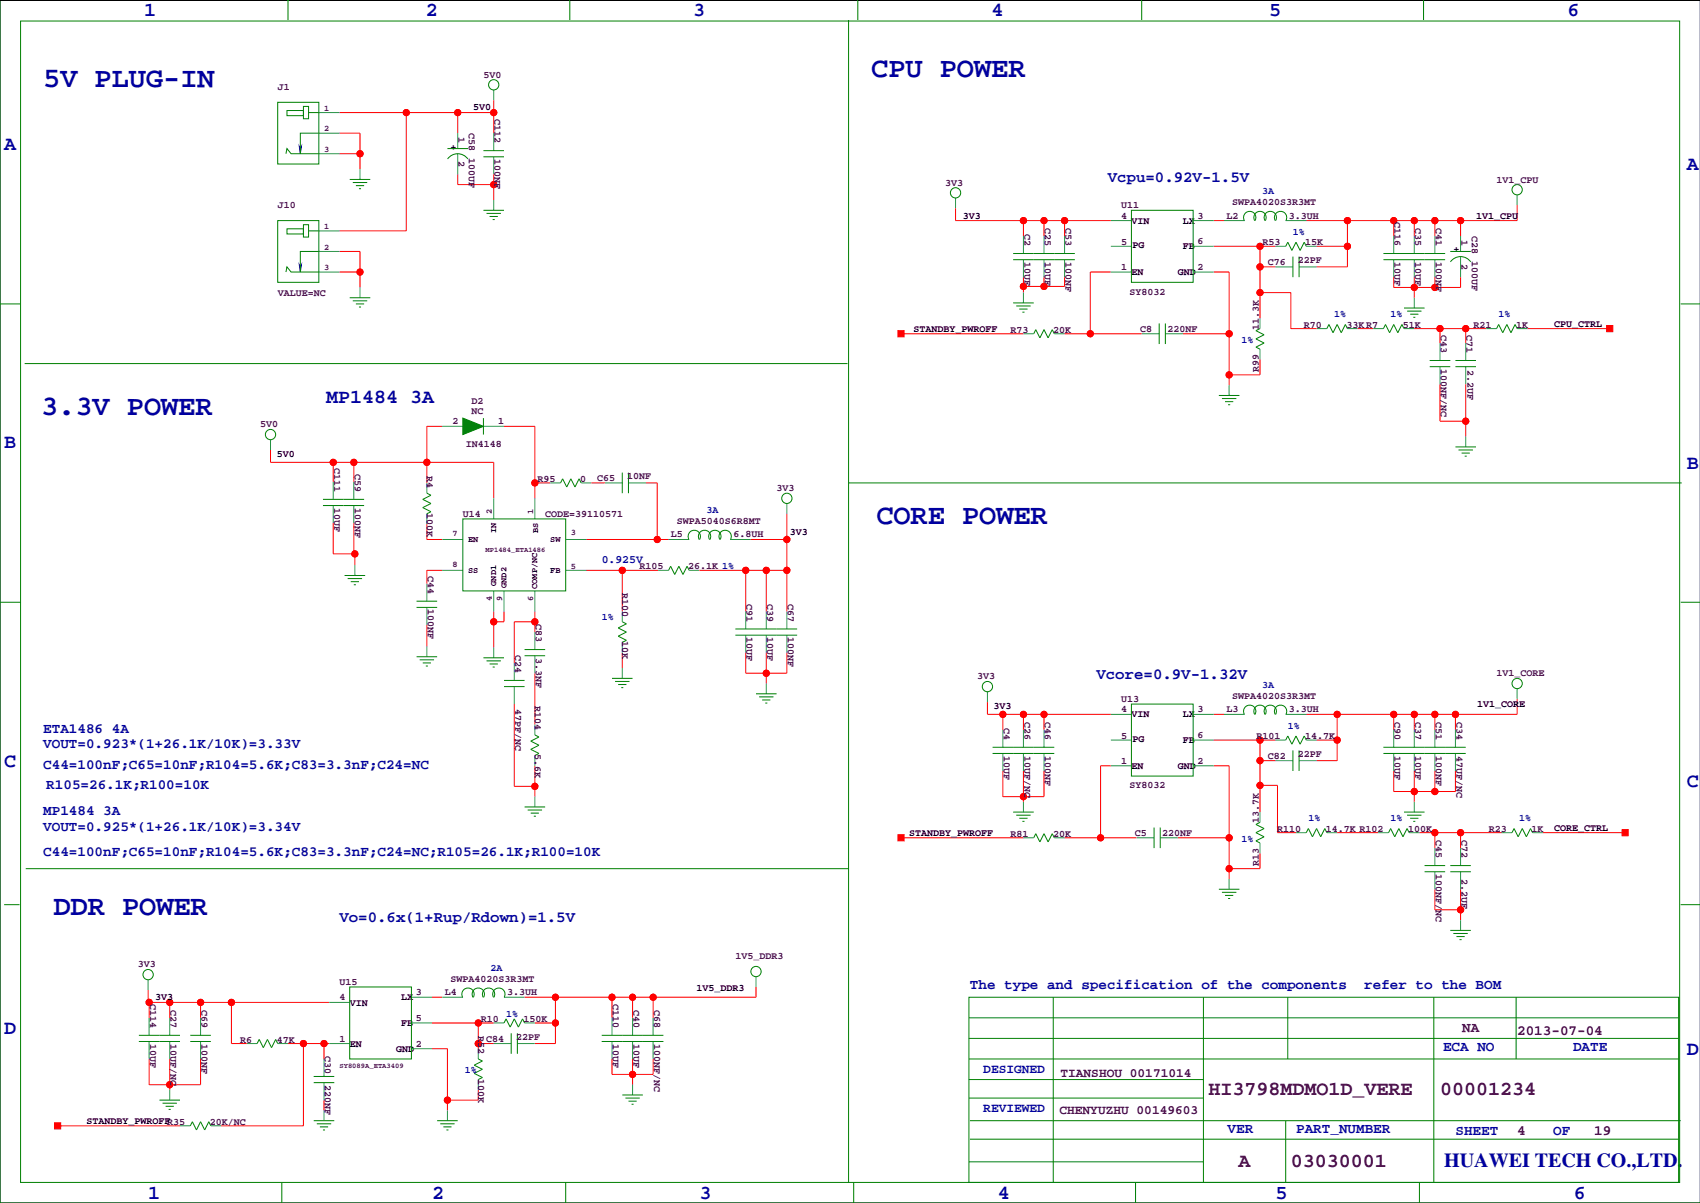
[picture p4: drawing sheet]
<svg xmlns="http://www.w3.org/2000/svg" width="420mm" height="297mm" viewBox="0 0 420 297" stroke-linecap="round" stroke-linejoin="round" font-family="sans-serif">
<path d="M419.9 .1h-419.9v296.9h419.9" fill="none" stroke="#000" stroke-width=".25"/>
<g fill="none" stroke="#f00" stroke-width=".25">
<path d="M83.8 27.8h38.1M83.8 32.9h5.1v8.9M83.8 38h5.1M100.3 27.8v29.2h-16.5M113 27.8v5.1M121.9 24.8v8.1M113 43v2.6h8.9M121.9 43v6.4M236 51.4v3.1h38.3M252.7 54.5v3.8M257.8 54.5v3.8M262.9 54.5v3.8"/>
<path d="M299.7 54.5h2.6M332.7 54.5v11.4h-7.6M344.2 54.5v3.8M349.2 54.5v3.8M354.3 54.5v3.8M360.7 54.5v3.8M374.6 50.7v3.8h-52M83.8 67.2h5.1M83.8 62.1h5.1v8.9M252.7 68.4v3.8M257.8 68.4v2.3M262.9 68.4v2.3h-10.2"/>
<path d="M274.3 67.2h-5.1v15.2M299.7 60.8h15.3M299.7 67.2h3.8v27.9M311.1 65.9h3.9M311.1 72.2h7.7v8.9h6.3M311.1 60.8v17.8M325.1 60.8h7.6M344.2 68.4v2.6h16.5v-2.6M349.2 68.4v5.1M354.3 68.4v2.6M222.5 82.4h30.2M262.9 82.4h19"/>
<path d="M292.1 82.4h11.4M311.1 88.8v3.8h-7.6M335.3 81.1h3.8M349.2 81.1h17.8M355.6 81.1v3.6M355.6 94.9v9.1h6.3M361.9 81.1v3.6M361.9 94.9v12.9M377.2 81.1h20.3M66.8 111.1v3.1h55.1v8.8M82.3 114.2v4.8M87.4 114.2v4.8"/>
<path d="M109.2 105.3h-3.8v13.9M124.5 105.3h7.6v17.7M132.1 119.2h3.8M146 119.2h3.4M159.5 119.2h2.8v14M82.3 129.1v7.7h5.3v2.8M87.4 129.1v7.7M105.4 129.4v3.8h3.8M144.8 133.2h20.3M185.4 133.2h8.9M194.3 126.9v24.1M105.4 154.3v5.3"/>
<path d="M109.2 140.8h-3.8v3.3M121.9 151v8.9M124.5 151v2.5h-2.6M132.1 151v5.1M132.1 153.5h-5.1v10.2M144.8 140.8h17.8M153.7 140.8v10.2M172.7 140.8h21.6M184.1 140.8v10.2M189.2 140.8v10.2M127 173.8v20.4h5.1M132.1 166.2v12.7"/>
<path d="M153.7 161.1v3.9M184.1 161.1v5.1h10.2v-5.1M189.2 161.1v7.7M243.8 173.3v3.1h30.5M247.6 176.4v3.8M252.7 176.4v3.8M257.8 176.4v3.8M299.7 176.4h2.6M330.2 176.4v11.4h-5.1M344.2 176.4v3.8M349.2 176.4v3.8M354.3 176.4v3.8"/>
<path d="M359.4 176.4v3.8M374.6 172.6v3.8h-52M132.1 189.1v7.6M247.6 190.4v6.3h10.2v-6.3M252.7 190.4v7.6M274.3 189.1h-2.5v17.8M299.7 182.7h15.3M299.7 189.1h3.8v27.9M311.1 187.8h3.9M311.1 182.7v17.8M311.1 193.9h4.4v11.7h4.5M325.1 182.7h5.1"/>
<path d="M344.2 190.4v5h15.2v-5M349.2 190.4v7.6M354.3 190.4v5M222.5 206.9h30.2M262.9 206.9h17.8M290.8 206.9h12.7M311.1 210.7v3.8h-7.6M330.2 205.6h10.2M350.5 205.6h20.3M354.3 205.6v3.8M354.3 219.6v5h6.4M360.7 205.6v3.8"/>
<path d="M360.7 219.6v7.6M381 205.6h20.3M36.6 244.5v3h44.7M36.8 247.5v3.8M41.9 247.5v3.8M49.5 247.5v3.8M57.1 247.5v10.2h3.9M71.1 257.7h10.2M74.9 257.7v20.3h-20.3M80 257.7v3.8M106.7 246.2h2.5M106.7 252.6h15.2"/>
<path d="M106.7 258.9h3.8v15.3M118.1 257.7h3.8M118.1 252.6v6.3M132.1 252.6h5.1M137.2 246.2v11.5h-5.1M151.1 246.2v5.1M156.2 246.2v5.1M161.3 246.2v5.1M186.7 243.7v2.5h-57.2M14.2 278h30.2M36.8 261.5v6.3h12.7v-6.3M41.9 261.5v7.6"/>
<path d="M80 271.6v2.6M118.1 269.1v2.5h-7.6M151.1 261.5v3.8h10.2v-3.8M156.2 261.5v6.3"/>
<circle cx="88.9" cy="38" r=".76"/>
<circle cx="100.3" cy="27.8" r=".76"/>
<circle cx="113" cy="27.8" r=".76"/>
<circle cx="121.9" cy="27.8" r=".76"/>
<circle cx="121.9" cy="45.6" r=".76"/>
<circle cx="252.7" cy="54.5" r=".76"/>
<circle cx="257.8" cy="54.5" r=".76"/>
<circle cx="262.9" cy="54.5" r=".76"/>
<circle cx="332.7" cy="54.5" r=".76"/>
<circle cx="344.2" cy="54.5" r=".76"/>
<circle cx="349.3" cy="54.5" r=".76"/>
<circle cx="354.3" cy="54.5" r=".76"/>
<circle cx="360.7" cy="54.5" r=".76"/>
<circle cx="88.9" cy="67.2" r=".76"/>
<circle cx="252.7" cy="70.7" r=".76"/>
<circle cx="257.8" cy="70.7" r=".76"/>
<circle cx="311.2" cy="65.9" r=".76"/>
<circle cx="311.2" cy="72.2" r=".76"/>
<circle cx="311.2" cy="60.8" r=".76"/>
<circle cx="332.7" cy="60.8" r=".76"/>
<circle cx="349.3" cy="71" r=".76"/>
<circle cx="354.3" cy="71" r=".76"/>
<circle cx="269.2" cy="82.4" r=".76"/>
<circle cx="303.5" cy="92.6" r=".76"/>
<circle cx="303.5" cy="82.4" r=".76"/>
<circle cx="355.6" cy="81.1" r=".76"/>
<circle cx="362" cy="81.1" r=".76"/>
<circle cx="82.3" cy="114.2" r=".76"/>
<circle cx="87.4" cy="114.2" r=".76"/>
<circle cx="105.4" cy="114.2" r=".76"/>
<circle cx="132.1" cy="119.2" r=".76"/>
<circle cx="362" cy="104" r=".76"/>
<circle cx="87.6" cy="136.8" r=".76"/>
<circle cx="162.3" cy="133.2" r=".76"/>
<circle cx="194.3" cy="133.2" r=".76"/>
<circle cx="121.9" cy="153.5" r=".76"/>
<circle cx="132.1" cy="153.5" r=".76"/>
<circle cx="153.7" cy="140.8" r=".76"/>
<circle cx="184.2" cy="140.8" r=".76"/>
<circle cx="189.2" cy="140.8" r=".76"/>
<circle cx="194.3" cy="140.8" r=".76"/>
<circle cx="189.2" cy="166.2" r=".76"/>
<circle cx="247.7" cy="176.4" r=".76"/>
<circle cx="252.7" cy="176.4" r=".76"/>
<circle cx="257.8" cy="176.4" r=".76"/>
<circle cx="330.2" cy="176.4" r=".76"/>
<circle cx="344.2" cy="176.4" r=".76"/>
<circle cx="349.3" cy="176.4" r=".76"/>
<circle cx="354.3" cy="176.4" r=".76"/>
<circle cx="359.4" cy="176.4" r=".76"/>
<circle cx="132.1" cy="194.2" r=".76"/>
<circle cx="252.7" cy="196.7" r=".76"/>
<circle cx="311.2" cy="187.8" r=".76"/>
<circle cx="311.2" cy="193.9" r=".76"/>
<circle cx="311.2" cy="182.7" r=".76"/>
<circle cx="330.2" cy="182.7" r=".76"/>
<circle cx="349.3" cy="195.4" r=".76"/>
<circle cx="354.3" cy="195.4" r=".76"/>
<circle cx="271.8" cy="206.9" r=".76"/>
<circle cx="303.5" cy="214.5" r=".76"/>
<circle cx="303.5" cy="206.9" r=".76"/>
<circle cx="354.3" cy="205.6" r=".76"/>
<circle cx="360.7" cy="205.6" r=".76"/>
<circle cx="360.7" cy="224.6" r=".76"/>
<circle cx="36.8" cy="247.5" r=".76"/>
<circle cx="41.9" cy="247.5" r=".76"/>
<circle cx="49.5" cy="247.5" r=".76"/>
<circle cx="57.2" cy="247.5" r=".76"/>
<circle cx="74.9" cy="257.7" r=".76"/>
<circle cx="80" cy="257.7" r=".76"/>
<circle cx="118.1" cy="252.6" r=".76"/>
<circle cx="118.1" cy="257.7" r=".76"/>
<circle cx="137.2" cy="246.2" r=".76"/>
<circle cx="137.2" cy="252.6" r=".76"/>
<circle cx="151.1" cy="246.2" r=".76"/>
<circle cx="156.2" cy="246.2" r=".76"/>
<circle cx="161.3" cy="246.2" r=".76"/>
<circle cx="41.9" cy="267.8" r=".76"/>
<circle cx="110.5" cy="271.6" r=".76"/>
<circle cx="156.2" cy="265.3" r=".76"/>
</g>
<g fill="#f00" stroke="#f00" stroke-width=".25">
<path d="M13.5 277.2h1.5v1.6h-1.5z" fill-rule="evenodd"/>
<path d="M221.7 81.6h1.6v1.6h-1.6z" fill-rule="evenodd"/>
<path d="M396.7 80.4h1.6v1.5h-1.6z" fill-rule="evenodd"/>
<path d="M400.6 204.8h1.5v1.6h-1.5z" fill-rule="evenodd"/>
<path d="M221.7 206.1h1.6v1.5h-1.6z" fill-rule="evenodd"/>
<circle cx="132.1" cy="119.2" r=".76"/>
<circle cx="354.3" cy="195.4" r=".76"/>
<circle cx="349.3" cy="195.4" r=".76"/>
<circle cx="359.4" cy="176.4" r=".76"/>
<circle cx="354.3" cy="176.4" r=".76"/>
<circle cx="349.3" cy="176.4" r=".76"/>
<circle cx="344.2" cy="176.4" r=".76"/>
<circle cx="330.2" cy="176.4" r=".76"/>
<circle cx="330.2" cy="182.7" r=".76"/>
<circle cx="74.9" cy="257.7" r=".76"/>
<circle cx="80" cy="257.7" r=".76"/>
<circle cx="360.7" cy="54.5" r=".76"/>
<circle cx="354.3" cy="54.5" r=".76"/>
<circle cx="332.7" cy="60.8" r=".76"/>
<circle cx="332.7" cy="54.5" r=".76"/>
<circle cx="344.2" cy="54.5" r=".76"/>
<circle cx="349.3" cy="54.5" r=".76"/>
<circle cx="153.7" cy="140.8" r=".76"/>
<circle cx="189.2" cy="166.2" r=".76"/>
<circle cx="132.1" cy="153.5" r=".76"/>
<circle cx="132.1" cy="194.2" r=".76"/>
<circle cx="121.9" cy="153.5" r=".76"/>
<circle cx="100.3" cy="27.8" r=".76"/>
<circle cx="121.9" cy="27.8" r=".76"/>
<circle cx="113" cy="27.8" r=".76"/>
<circle cx="88.9" cy="67.2" r=".76"/>
<circle cx="88.9" cy="38" r=".76"/>
<circle cx="252.7" cy="70.7" r=".76"/>
<circle cx="257.8" cy="70.7" r=".76"/>
<circle cx="355.6" cy="81.1" r=".76"/>
<circle cx="362" cy="81.1" r=".76"/>
<circle cx="362" cy="104" r=".76"/>
<circle cx="303.5" cy="92.6" r=".76"/>
<circle cx="303.5" cy="82.4" r=".76"/>
<circle cx="252.7" cy="196.7" r=".76"/>
<circle cx="360.7" cy="205.6" r=".76"/>
<circle cx="354.3" cy="205.6" r=".76"/>
<circle cx="360.7" cy="224.6" r=".76"/>
<circle cx="303.5" cy="214.5" r=".76"/>
<circle cx="303.5" cy="206.9" r=".76"/>
<circle cx="137.2" cy="252.6" r=".76"/>
<circle cx="137.2" cy="246.2" r=".76"/>
<circle cx="151.1" cy="246.2" r=".76"/>
<circle cx="156.2" cy="246.2" r=".76"/>
<circle cx="161.3" cy="246.2" r=".76"/>
<circle cx="156.2" cy="265.3" r=".76"/>
<circle cx="41.9" cy="267.8" r=".76"/>
<circle cx="110.5" cy="271.6" r=".76"/>
<circle cx="118.1" cy="257.7" r=".76"/>
<circle cx="118.1" cy="252.6" r=".76"/>
<circle cx="269.2" cy="82.4" r=".76"/>
<circle cx="252.7" cy="54.5" r=".76"/>
<circle cx="257.8" cy="54.5" r=".76"/>
<circle cx="262.9" cy="54.5" r=".76"/>
<circle cx="121.9" cy="45.6" r=".76"/>
<circle cx="311.2" cy="60.8" r=".76"/>
<circle cx="311.2" cy="72.2" r=".76"/>
<circle cx="311.2" cy="65.9" r=".76"/>
<circle cx="354.3" cy="71" r=".76"/>
<circle cx="349.3" cy="71" r=".76"/>
<circle cx="87.6" cy="136.8" r=".76"/>
<circle cx="82.3" cy="114.2" r=".76"/>
<circle cx="105.4" cy="114.2" r=".76"/>
<circle cx="87.4" cy="114.2" r=".76"/>
<circle cx="57.2" cy="247.5" r=".76"/>
<circle cx="49.5" cy="247.5" r=".76"/>
<circle cx="41.9" cy="247.5" r=".76"/>
<circle cx="36.8" cy="247.5" r=".76"/>
<circle cx="162.3" cy="133.2" r=".76"/>
<circle cx="247.7" cy="176.4" r=".76"/>
<circle cx="252.7" cy="176.4" r=".76"/>
<circle cx="257.8" cy="176.4" r=".76"/>
<circle cx="271.8" cy="206.9" r=".76"/>
<circle cx="311.2" cy="182.7" r=".76"/>
<circle cx="311.2" cy="187.8" r=".76"/>
<circle cx="311.2" cy="193.9" r=".76"/>
<circle cx="184.2" cy="140.8" r=".76"/>
<circle cx="189.2" cy="140.8" r=".76"/>
<circle cx="194.3" cy="133.2" r=".76"/>
<circle cx="194.3" cy="140.8" r=".76"/>
</g>
<g fill="none" stroke="#008080" stroke-width=".25">
<path d="M78.7 27.8h5.1M78.7 32.9h5.1M78.7 38h5.1M113 32.9v3.8M113 38v5M121.9 22.2v2.6M121.9 32.9v4.3M121.9 38.7v4.3M78.7 57h5.1M88.9 41.8v2.5M121.9 49.4v2.5M236 48.9v2.5"/>
<path d="M252.7 58.3v4.3M257.8 58.3v4.3M262.9 58.3v4.3M274.3 54.5h5.1M294.6 54.5h5.1M302.3 54.5h5M317.5 54.5h5.1M344.2 58.3v4.3M349.2 58.3v4.3M354.3 58.3v4.3M360.7 58.3v3.8M374.6 48.1v2.6"/>
<path d="M78.7 62.1h5.1M78.7 67.2h5.1M88.9 71v2.5M252.7 64.1v4.3M252.7 72.2v2.6M257.8 64.1v4.3M262.9 64.1v4.3M274.3 60.8h5.1M274.3 67.2h5.1M294.6 60.8h5.1M294.6 67.2h5.1M311.1 78.6v2.5"/>
<path d="M315 60.8h2.5M315 65.9h4.3M320.8 65.9h4.3M322.6 60.8h2.5M344.2 64.1v4.3M349.2 64.1v4.3M349.2 73.5v2.6M354.3 64.1v4.3M360.7 63.4v5M252.7 82.4h2.6M260.3 82.4h2.6M281.9 82.4h4.4"/>
<path d="M287.8 82.4h4.3M303.5 95.1v2.5M311.1 86.2v2.6M325.1 81.1h2.6M332.7 81.1h2.6M339.1 81.1h2.5M346.7 81.1h2.5M355.6 84.7v4.3M355.6 90.5v4.4M361.9 84.7v4.3M361.9 90.5v4.4M367 81.1h2.6"/>
<path d="M374.6 81.1h2.6M66.8 108.6v2.5M82.3 119v4.3M87.4 119v4.3M105.4 119.2v2.6M109.2 105.3h5.1M119.4 105.3h5.1M135.9 119.2h2.5M143.5 119.2h2.5M149.4 119.2h4.3M155.2 119.2h4.3M361.9 107.8v2.5"/>
<path d="M82.3 124.8v4.3M87.4 124.8v4.3M87.6 139.6v2.5M105.4 126.9v2.5M109.2 133.2h5.1M121.9 123v5.1M132.1 123v5.1M139.7 133.2h5.1M165.1 133.2h5.1M180.3 133.2h5.1M194.3 124.3v2.6M105.4 144.1v4.3"/>
<path d="M105.4 150v4.3M105.4 159.6v2.6M109.2 140.8h5.1M121.9 145.9v5.1M121.9 159.9v2.5M124.5 145.9v5.1M132.1 145.9v5.1M132.1 156.1v4.3M139.7 140.8h5.1M153.7 151v2.5M153.7 158.6v2.5M162.6 140.8h2.5"/>
<path d="M170.2 140.8h2.5M184.1 151v4.3M184.1 156.8v4.3M189.2 151v4.3M189.2 156.8v4.3M194.3 151v4.3M194.3 156.8v4.3M127 163.7v4.3M127 169.5v4.3M132.1 161.9v4.3M132.1 178.9v2.6M153.7 165v2.5"/>
<path d="M189.2 168.8v2.5M243.8 170.8v2.5M274.3 176.4h5.1M294.6 176.4h5.1M302.3 176.4h5M317.5 176.4h5.1M374.6 170v2.6M132.1 186.5v2.6M132.1 196.7v2.5M247.6 180.2v4.3M247.6 186v4.4M252.7 180.2v4.3"/>
<path d="M252.7 186v4.4M252.7 198v2.5M257.8 180.2v4.3M257.8 186v4.4M274.3 189.1h5.1M274.3 182.7h5.1M294.6 189.1h5.1M294.6 182.7h5.1M315 187.8h4.3M315 182.7h2.5M320.8 187.8h4.3M322.6 182.7h2.5"/>
<path d="M344.2 180.2v4.3M344.2 186v4.4M349.2 180.2v4.3M349.2 186v4.4M349.2 198v2.5M354.3 180.2v4.3M354.3 186v4.4M359.4 180.2v4.3M359.4 186v4.4M252.7 206.9h2.6M260.3 206.9h2.6M280.7 206.9h4.3"/>
<path d="M286.5 206.9h4.3M303.5 217v2.6M311.1 200.5v2.6M311.1 208.1v2.6M320 205.6h2.6M327.7 205.6h2.5M340.4 205.6h2.5M348 205.6h2.5M354.3 209.4v4.3M354.3 215.3v4.3M360.7 209.4v4.3M360.7 215.3v4.3"/>
<path d="M370.8 205.6h2.6M378.5 205.6h2.5M360.7 227.2v2.5M36.6 241.9v2.6M36.8 251.3v4.3M36.8 257.2v4.3M41.9 251.3v4.3M41.9 257.2v4.3M49.5 251.3v4.3M49.5 257.2v4.3M61 257.7h2.5M68.6 257.7h2.5"/>
<path d="M81.3 257.7h5.1M81.3 247.5h5.1M101.6 252.6h5.1M101.6 246.2h5.1M101.6 258.9h5.1M109.2 246.2h5.1M118.1 258.9v2.6M121.9 257.7h4.3M121.9 252.6h2.6M124.5 246.2h5M127.8 257.7h4.3M129.5 252.6h2.6"/>
<path d="M151.1 251.3v4.3M151.1 257.2v4.3M156.2 251.3v4.3M156.2 257.2v4.3M161.3 251.3v4.3M161.3 257.2v4.3M186.7 241.2v2.5M41.9 269.1v2.5M44.4 278h2.6M52.1 278h2.5M80 261.5v4.3M80 267.3v4.3"/>
<path d="M80 274.2v2.5M110.5 274.2v2.5M118.1 266.6v2.5M156.2 267.8v2.6"/>
</g>
<g fill="none" stroke="#008000" stroke-width=".25">
<path d="M0 -.1v297.1h419.9M71.1 0v4.9M140.7 0v4.9M211.8 0v4.9M281.9 0v4.9M351.5 0v4.9M5.1 5.2h409.7v286.8h-409.7zM209.5 4.9v287.1M68.6 25.3h10.1v15.2h-10.1zM70.6 38l.3-1.3 1 1.3h6.8M70.9 27.3h4v1.3h-4zM74.9 26.3h1.3v3h-1.3z"/>
<path d="M76.2 27.8h2.5M78.7 32.9h-4.5v5.1M110.5 36.7h5.1M110.5 39.3a3 3 0 0 1 5 0M119.4 37.2h5.1M119.4 38.7h5.1M68.6 54.5h10.1v15.2h-10.1zM70.9 56.5h4v1.3h-4zM74.9 55.5h1.3v3h-1.3zM76.2 57h2.5M86.4 44.3h5M87.1 45.1h3.6"/>
<path d="M87.9 45.8h2M88.6 46.6h.6M119.4 51.9h5.1M120.1 52.7h3.6M120.9 53.5h2M121.7 54.2h.5M279.4 51.9h15.2v17.8h-15.2zM307.3 54.5a1.52 1.52 0 0 1 1.3-2.3 1.52 1.52 0 0 1 1.3 2.3M309.8 54.5a1.52 1.52 0 0 1 1.4-2.3 1.52 1.52 0 0 1 1.3 2.3M312.4 54.5a1.52 1.52 0 0 1 1.3-2.3 1.52 1.52 0 0 1 1.3 2.3M314.9 54.5a1.52 1.52 0 0 1 1.3-2.3 1.52 1.52 0 0 1 1.3 2.3M0 75h5.1"/>
<path d="M70.6 67.2l.3-1.3 1 1.3h6.8M78.7 62.1h-4.5v5.1M86.4 73.5h5M87.1 74.3h3.6M87.9 75h2M88.6 75.8h.6M250.2 62.6h15.2M250.2 64.1h15.2M250.2 74.8h5.1M251 75.6h3.5M251.7 76.3h2M252.5 77.1h.5"/>
<path d="M286.3 79.9v5M287.8 79.9v5M317.5 60.8l.5-1 1 2 1-2 1.1 2 1-2 .5 1M319.3 63.4v5M320.8 63.4v5M341.6 62.6h15.3M341.6 64.1h15.3M346.7 76.1h5.1M347.5 76.8h3.5M348.2 77.6h2.1M349 78.3h.5M358.1 62.1h5.1"/>
<path d="M358.2 64.7a3 3 0 0 1 5 0M415 75h4.9M6.1 89.8h203.2M255.3 82.4l.5-1 1 2 1-2 1 2 1-2 .5 1M301 97.6h5.1M301.8 98.4h3.5M302.5 99.2h2M303.3 99.9h.5M311.1 81.1l-1 .5 2.1 1.1-2.1 1 2.1 1-2.1 1 1 .5M327.7 81.1l.5-1 1 2.1 1-2.1 1 2.1 1-2.1 .5 1M341.6 81.1l.5-1 1.1 2.1 1-2.1 1 2.1 1-2.1 .5 1M353.1 89h5"/>
<path d="M353.1 90.5h5M359.4 89h5.1M359.4 90.5h5.1M369.6 81.1l.5-1 1 2.1 1-2.1 1 2.1 1-2.1 .5 1M119.4 103.2v4.1M138.4 119.2l.5-1 1.1 2.1 1-2.1 1 2.1 1-2.1 .5 1M153.7 116.7v5.1M155.2 116.7v5.1M209.5 119.2h205.8M359.4 110.3h5.1M360.2 111.1h3.5M360.9 111.9h2.1"/>
<path d="M361.7 112.6h.5M79.8 123.3h10.1M79.8 124.8h10.1M105.4 121.8l1 .5-2 1 2 1-2 1 2 1.1-1 .5M114.3 128.1h25.4v17.8h-25.4zM170.1 133.2a1.52 1.52 0 0 1 1.4-2.3 1.52 1.52 0 0 1 1.3 2.3M172.7 133.2a1.52 1.52 0 0 1 1.3-2.3 1.52 1.52 0 0 1 1.3 2.3M175.2 133.2a1.52 1.52 0 0 1 1.3-2.3 1.52 1.52 0 0 1 1.3 2.3M177.8 133.2a1.52 1.52 0 0 1 1.3-2.3 1.52 1.52 0 0 1 1.3 2.3M0 148.7h5.1M85.1 142.1h5.1M85.9 142.9h3.5"/>
<path d="M86.6 143.6h2M87.4 144.4h.5M102.9 148.4h5M102.9 150h5M153.7 153.5l1 .5-2 1.1 2 1-2 1 2 1-1 .5M165.1 140.8l.5-1 1 2 1-2 1.1 2 1-2 .5 1M181.6 155.3h15.2M181.6 156.8h15.2M415 148.7h4.9M102.9 162.2h5M103.6 162.9h3.6M104.4 163.7h2"/>
<path d="M105.2 164.5h.5M119.4 162.4h5.1M120.1 163.2h3.6M120.9 163.9h2M121.7 164.7h.5M124.5 168h5M124.5 169.5h5M129.5 160.4h5.1M129.5 161.9h5.1M151.1 167.5h5.1M151.9 168.3h3.5M152.7 169h2"/>
<path d="M153.4 169.8h.5M186.7 171.3h5.1M187.5 172.1h3.5M188.2 172.8h2M189 173.6h.5M279.4 173.8h15.2v17.8h-15.2zM307.3 176.4a1.52 1.52 0 0 1 1.3-2.3 1.52 1.52 0 0 1 1.3 2.3M309.8 176.4a1.52 1.52 0 0 1 1.4-2.3 1.52 1.52 0 0 1 1.3 2.3M312.4 176.4a1.52 1.52 0 0 1 1.3-2.3 1.52 1.52 0 0 1 1.3 2.3M314.9 176.4a1.52 1.52 0 0 1 1.3-2.3 1.52 1.52 0 0 1 1.3 2.3M129.5 199.2h5.1M132.1 181.5l1 .5-2 1 2 1-2 1 2 1-1 .5"/>
<path d="M245.1 184.5h15.2M245.1 186h15.2M317.5 182.7l.5-1 1 2.1 1-2.1 1.1 2.1 1-2.1 .5 1M319.3 185.3v5.1M320.8 185.3v5.1M341.6 184.5h20.3M341.6 186h20.3M6.3 214.5h203.2M130.3 200h3.6M131.1 200.8h2M131.8 201.5h.5M250.2 200.5h5.1"/>
<path d="M251 201.3h3.5M251.7 202h2M252.5 202.8h.5M255.3 206.9l.5-1 1 2 1-2 1 2 1-2 .5 1M285 204.3v5.1M286.5 204.3v5.1M301 219.6h5.1M311.1 203.1l-1 .5 2.1 1-2.1 1 2.1 1-2.1 1 1 .5M322.6 205.6l.5-1 1 2 1-2 1 2 1.1-2 .5 1M342.9 205.6l.5-1 1 2 1-2 1.1 2 1-2 .5 1M346.7 200.5h5.1M347.5 201.3h3.5"/>
<path d="M348.2 202h2.1M349 202.8h.5M351.8 213.7h5.1M351.8 215.3h5.1M358.1 213.7h5.1M358.1 215.3h5.1M373.4 205.6l.5-1 1 2 1-2 1 2 1.1-2 .5 1M1 223.4h3.8M301.8 220.3h3.5M302.5 221.1h2M303.3 221.9h.5M358.1 229.7h5.1"/>
<path d="M358.9 230.5h3.6M359.7 231.3h2M360.4 232h.5M415 223.4h4.9M34.3 255.6h10.1M34.3 257.2h10.1M47 255.6h5.1M47 257.2h5.1M63.5 257.7l.5-1 1 2 1-2 1.1 2 1-2 .5 1M86.4 243.7h15.2v17.8h-15.2zM114.3 246.3a1.52 1.52 0 0 1 1.3-2.3 1.52 1.52 0 0 1 1.3 2.3M116.8 246.3a1.52 1.52 0 0 1 1.3-2.3 1.52 1.52 0 0 1 1.3 2.3"/>
<path d="M119.3 246.3a1.52 1.52 0 0 1 1.3-2.3 1.52 1.52 0 0 1 1.4 2.3M121.9 246.3a1.52 1.52 0 0 1 1.3-2.3 1.52 1.52 0 0 1 1.3 2.3M124.5 252.6l.5-1 1 2 1-2 1 2 1-2 .5 1M126.2 255.1v5.1M127.8 255.1v5.1M148.6 255.6h15.2M148.6 257.2h15.2M239.3 246.2h175.2v45.8h-175.2zM239.3 251.3h175.2M239.3 256.4h175.2M260.1 246.2v45.8M297.2 246.2v45.8"/>
<path d="M318 246.2v15.3M354.1 246.2v45.8M374.4 246.2v15.3M39.4 271.6h5M40.1 272.4h3.6M40.9 273.2h2M41.7 273.9h.5M47 278l.5-1 1 2 1-2 1 2 1.1-2 .5 1M77.5 276.7h5M77.5 265.8h5M77.5 267.3h5M78.2 277.5h3.6"/>
<path d="M79 278.2h2M79.8 279h.5M107.9 276.7h5.1M108.7 277.5h3.6M109.5 278.2h2M110.2 279h.5M118.1 261.5l1 .5-2 1 2 1-2 1 2 1.1-1 .5M153.7 270.4h5M154.4 271.1h3.6M155.2 271.9h2M156 272.7h.5M239.3 271.1h57.9"/>
<path d="M239.3 266.6h57.9M239.3 261.5h175.2M239.5 276.7h175.5M317.5 276.7v15.3M69.6 292v5M139.7 292v5M210.8 292v5M239.3 286.9h57.9M239.5 281.3h175M280.4 292v5M350.5 292v5M383.5 287.4h.1"/>
<circle cx="121.9" cy="20.9" r="1.27"/>
<circle cx="236" cy="47.6" r="1.27"/>
<circle cx="374.6" cy="46.8" r="1.27"/>
<circle cx="66.8" cy="107.3" r="1.27"/>
<circle cx="194.3" cy="123" r="1.27"/>
<circle cx="243.8" cy="169.5" r="1.27"/>
<circle cx="374.6" cy="168.8" r="1.27"/>
<circle cx="186.7" cy="239.9" r="1.27"/>
<circle cx="36.6" cy="240.7" r="1.27"/>
</g>
<g fill="#0000a0" stroke="#0000a0" stroke-width=".25">
<path d="M73.9 36.2l.3 .5 .2-.5-.2 1.8z" fill-rule="evenodd"/>
<path d="M73.9 65.4l.3 .5 .2-.5-.2 1.8z" fill-rule="evenodd"/>
</g>
<path d="M114.3 103.2l5.1 2.1-5.1 2z" fill-rule="evenodd" fill="#008000" stroke="#008000" stroke-width=".25"/>
<g font-size="7.1" fill="#0000a0">
<text x="10.7" y="21.5">5V PLUG-IN</text>
<text x="215.1" y="19">CPU POWER</text>
<text x="10.2" y="102.6">3.3V POWER</text>
<text x="216.4" y="129.5">CORE POWER</text>
<text x="13.2" y="226">DDR POWER</text>
</g>
<g font-size="4.9" fill="#0000a0">
<text x="35.6" y="3.9">1</text>
<text x="105.2" y="3.9">2</text>
<text x="171.2" y="3.9">3</text>
<text x="244.9" y="3.9">4</text>
<text x="313.4" y="3.9">5</text>
<text x="387.1" y="3.9">6</text>
<text x="1" y="36.9">A</text>
<text x="416.6" y="42">A</text>
<text x="80.5" y="99.4">MP1484 3A</text>
<text x="1" y="110.6">B</text>
<text x="416.6" y="115.7">B</text>
<text x="1" y="189.3">C</text>
<text x="416.6" y="194.4">C</text>
<text x="1" y="255.4">D</text>
<text x="416.6" y="260.5">D</text>
<text x="356.6" y="288">HUAWEI TECH CO.,LTD.</text>
<text x="36.6" y="296">1</text>
<text x="106.7" y="296">2</text>
<text x="172.7" y="296">3</text>
<text x="246.4" y="296">4</text>
<text x="315" y="296">5</text>
<text x="388.6" y="296">6</text>
</g>
<g font-size="4.9" fill="#400040">
<text x="298.5" y="270.5">HI3798MDMO1D_VERE</text>
<text x="355.6" y="270.5">00001234</text>
<text x="305.9" y="288.3">A</text>
<text x="318.8" y="288.3">03030001</text>
</g>
<g font-size="3.9" fill="#0000a0">
<text x="273.6" y="45">Vcpu=0.92V-1.5V</text>
<text x="270.8" y="167.7">Vcore=0.9V-1.32V</text>
<text x="83.8" y="227.7">Vo=0.6x(1+Rup/Rdown)=1.5V</text>
</g>
<g font-size="3.5" fill="#0000a0">
<text x="10.7" y="181">ETA1486 4A</text>
<text x="10.7" y="184.8">VOUT=0.923*(1+26.1K/10K)=3.33V</text>
<text x="10.7" y="189.9">C44=100nF;C65=10nF;R104=5.6K;C83=3.3nF;C24=NC</text>
<text x="11.4" y="194.7">R105=26.1K;R100=10K</text>
<text x="10.7" y="201.3">MP1484 3A</text>
<text x="10.7" y="205.1">VOUT=0.925*(1+26.1K/10K)=3.34V</text>
<text x="10.7" y="211.5">C44=100nF;C65=10nF;R104=5.6K;C83=3.3nF;C24=NC;R105=26.1K;R100=10K</text>
<text x="239.5" y="244.2">The type and specification of the components</text>
<text x="336.9" y="244.2">refer to the BOM</text>
<text x="356.4" y="259.4">ECA NO</text>
<text x="388.5" y="259.4">DATE</text>
<text x="303.1" y="279.7">VER</text>
<text x="320.1" y="279.7">PART_NUMBER</text>
<text x="359.4" y="280.3">SHEET</text>
<text x="383.5" y="280.3">OF</text>
</g>
<g font-size="3.5" fill="#400040">
<text x="361.1" y="254.9">NA</text>
<text x="374.6" y="255.7">2013-07-04</text>
<text x="374.6" y="280.3">4</text>
<text x="393.7" y="280.3">19</text>
</g>
<g font-size="3.2" fill="#0000a0">
<text x="242.8" y="264.9">DESIGNED</text>
<text x="242.8" y="274.5">REVIEWED</text>
</g>
<g font-size="3.2" fill="#400040">
<text x="261.9" y="265.9">TIANSHOU 00171014</text>
<text x="261.6" y="275.1">CHENYUZHU 00149603</text>
</g>
<text font-size="2.8" fill="#0000a0" x="148.6" y="139">0.925V</text>
<g font-size="2.5" fill="#400040">
<text x="68.6" y="22.2">J1</text>
<text x="119.4" y="19.2">5V0</text>
<text x="122.1" y="29.5" transform="rotate(90 122.1 29.5)">C112</text>
<text x="113.3" y="33.9" transform="rotate(90 113.3 33.9)">1</text>
<text x="115.8" y="32.9" transform="rotate(90 115.8 32.9)">C58</text>
<text x="113.3" y="39.7" transform="rotate(90 113.3 39.7)">2</text>
<text x="115.8" y="39" transform="rotate(90 115.8 39)">100UF</text>
<text x="122.1" y="39.2" transform="rotate(90 122.1 39.2)">100NF</text>
<text x="233.4" y="45.8">3V3</text>
<text x="369.6" y="45.1">1V1_CPU</text>
<text x="68.6" y="51.4">J10</text>
<text x="276.9" y="54">4</text>
<text x="276.9" y="51.4">U11</text>
<text x="295.7" y="54">3</text>
<text x="302.9" y="54">L2</text>
<text x="304.3" y="50.7">SWPA4020S3R3MT</text>
<text x="318.3" y="54">3.3UH</text>
<text x="253" y="57.9" transform="rotate(90 253 57.9)">C2</text>
<text x="258" y="56.4" transform="rotate(90 258 56.4)">C25</text>
<text x="263.1" y="56.4" transform="rotate(90 263.1 56.4)">C53</text>
<text x="344.4" y="54.9" transform="rotate(90 344.4 54.9)">C116</text>
<text x="349.5" y="56.4" transform="rotate(90 349.5 56.4)">C35</text>
<text x="354.6" y="56.4" transform="rotate(90 354.6 56.4)">C41</text>
<text x="360.9" y="59.3" transform="rotate(90 360.9 59.3)">1</text>
<text x="363.4" y="58.3" transform="rotate(90 363.4 58.3)">C28</text>
<text x="253" y="64.6" transform="rotate(90 253 64.6)">10UF</text>
<text x="258" y="64.6" transform="rotate(90 258 64.6)">10UF</text>
<text x="263.1" y="64.6" transform="rotate(90 263.1 64.6)">100NF</text>
<text x="276.9" y="60.6">5</text>
<text x="295.7" y="60.3">6</text>
<text x="311.8" y="60.6">R53</text>
<text x="313.1" y="65.4">C76</text>
<text x="320.5" y="65">22PF</text>
<text x="322.3" y="60.6">15K</text>
<text x="344.4" y="64.6" transform="rotate(90 344.4 64.6)">10UF</text>
<text x="349.5" y="64.6" transform="rotate(90 349.5 64.6)">10UF</text>
<text x="354.6" y="64.6" transform="rotate(90 354.6 64.6)">100NF</text>
<text x="360.9" y="65.1" transform="rotate(90 360.9 65.1)">2</text>
<text x="363.4" y="64.4" transform="rotate(90 363.4 64.4)">100UF</text>
<text x="276.9" y="66.7">1</text>
<text x="295.7" y="66.7">2</text>
<text x="68.6" y="73">VALUE=NC</text>
<text x="278.9" y="72.8">SY8032</text>
<text x="249.6" y="82.2">R73</text>
<text x="260.1" y="82.2">20K</text>
<text x="281.5" y="81.9">C8</text>
<text x="288.3" y="81.9">220NF</text>
<text x="310.9" y="81.4" transform="rotate(-90 310.9 81.4)">11.3K</text>
<text x="321.9" y="80.9">R70</text>
<text x="332.5" y="80.9">33K R7</text>
<text x="346.5" y="80.9">51K</text>
<text x="355.8" y="82.8" transform="rotate(90 355.8 82.8)">C43</text>
<text x="362.2" y="82.8" transform="rotate(90 362.2 82.8)">C71</text>
<text x="363.9" y="80.9">R21</text>
<text x="374.4" y="80.9">1K</text>
<text x="310.9" y="91.9" transform="rotate(-90 310.9 91.9)">R99</text>
<text x="355.8" y="91" transform="rotate(90 355.8 91)">100NF/NC</text>
<text x="362.4" y="91.3" transform="rotate(90 362.4 91.3)">2.2UF</text>
<text x="116.4" y="99.7">D2</text>
<text x="64.3" y="105.5">5V0</text>
<text x="111.8" y="104.8">2</text>
<text x="116.4" y="102.2">NC</text>
<text x="123" y="104.8">1</text>
<text x="115.1" y="110.4">IN4148</text>
<text x="82.5" y="115.6" transform="rotate(90 82.5 115.6)">C111</text>
<text x="87.6" y="117.1" transform="rotate(90 87.6 117.1)">C59</text>
<text x="105.4" y="117.5" transform="rotate(90 105.4 117.5)">R4</text>
<text x="132.7" y="119">R95</text>
<text x="143.3" y="119">0</text>
<text x="147.4" y="118.7">C65</text>
<text x="154.9" y="118.3">10NF</text>
<text x="82.5" y="125.3" transform="rotate(90 82.5 125.3)">10UF</text>
<text x="87.6" y="125.3" transform="rotate(90 87.6 125.3)">100NF</text>
<text x="191.8" y="121.3">3V3</text>
<text x="105.4" y="126.6" transform="rotate(90 105.4 126.6)">100K</text>
<text x="114.3" y="127.6">U14</text>
<text x="134.6" y="127.6">CODE=39110571</text>
<text x="167.1" y="129.4">SWPA5040S6R8MT</text>
<text x="165.7" y="132.7">L5</text>
<text x="181.1" y="132.7">6.8UH</text>
<text x="105.6" y="142.2" transform="rotate(90 105.6 142.2)">C44</text>
<text x="157.9" y="140.6">R105</text>
<text x="169.9" y="140.6">26.1K 1%</text>
<text x="153.6" y="146.3" transform="rotate(90 153.6 146.3)">R100</text>
<text x="184.4" y="149.1" transform="rotate(90 184.4 149.1)">C91</text>
<text x="189.5" y="149.1" transform="rotate(90 189.5 149.1)">C39</text>
<text x="194.5" y="149.1" transform="rotate(90 194.5 149.1)">C67</text>
<text x="105.6" y="150.5" transform="rotate(90 105.6 150.5)">100NF</text>
<text x="132.3" y="154.2" transform="rotate(90 132.3 154.2)">C83</text>
<text x="127.2" y="161.8" transform="rotate(90 127.2 161.8)">C24</text>
<text x="153.6" y="158.4" transform="rotate(90 153.6 158.4)">10K</text>
<text x="184.4" y="157.3" transform="rotate(90 184.4 157.3)">10UF</text>
<text x="189.5" y="157.3" transform="rotate(90 189.5 157.3)">10UF</text>
<text x="194.5" y="157.3" transform="rotate(90 194.5 157.3)">100NF</text>
<text x="132.3" y="162.4" transform="rotate(90 132.3 162.4)">3.3NF</text>
<text x="241.3" y="167.8">3V3</text>
<text x="369.6" y="167">1V1_CORE</text>
<text x="276.9" y="173.3">U13</text>
<text x="304.3" y="172.6">SWPA4020S3R3MT</text>
<text x="127.2" y="175.1" transform="rotate(90 127.2 175.1)">47PF/NC</text>
<text x="132.1" y="174.3" transform="rotate(90 132.1 174.3)">R104</text>
<text x="247.9" y="179.8" transform="rotate(90 247.9 179.8)">C4</text>
<text x="253" y="178.3" transform="rotate(90 253 178.3)">C26</text>
<text x="258" y="178.3" transform="rotate(90 258 178.3)">C46</text>
<text x="276.9" y="175.9">4</text>
<text x="295.7" y="175.9">3</text>
<text x="302.9" y="175.9">L3</text>
<text x="318.3" y="175.9">3.3UH</text>
<text x="344.4" y="178.3" transform="rotate(90 344.4 178.3)">C90</text>
<text x="349.5" y="178.3" transform="rotate(90 349.5 178.3)">C37</text>
<text x="354.6" y="178.3" transform="rotate(90 354.6 178.3)">C51</text>
<text x="359.6" y="178.3" transform="rotate(90 359.6 178.3)">C34</text>
<text x="276.9" y="182.5">5</text>
<text x="295.7" y="182.2">6</text>
<text x="310.3" y="182.5">R101</text>
<text x="322.3" y="182.5">14.7K</text>
<text x="132.1" y="186.3" transform="rotate(90 132.1 186.3)">5.6K</text>
<text x="247.9" y="186.5" transform="rotate(90 247.9 186.5)">10UF</text>
<text x="253" y="186.5" transform="rotate(90 253 186.5)">10UF/NC</text>
<text x="258" y="186.5" transform="rotate(90 258 186.5)">100NF</text>
<text x="276.9" y="188.6">1</text>
<text x="295.7" y="188.6">2</text>
<text x="313.1" y="187.3">C82</text>
<text x="320.5" y="186.9">22PF</text>
<text x="344.4" y="186.5" transform="rotate(90 344.4 186.5)">10UF</text>
<text x="349.5" y="186.5" transform="rotate(90 349.5 186.5)">10UF</text>
<text x="354.6" y="186.5" transform="rotate(90 354.6 186.5)">100NF</text>
<text x="359.6" y="186.5" transform="rotate(90 359.6 186.5)">47UF/NC</text>
<text x="278.9" y="194.7">SY8032</text>
<text x="310.9" y="203.3" transform="rotate(-90 310.9 203.3)">13.7K</text>
<text x="249.6" y="206.6">R81</text>
<text x="260.1" y="206.6">20K</text>
<text x="280.2" y="206.4">C5</text>
<text x="287" y="206.4">220NF</text>
<text x="315.4" y="205.3">R110</text>
<text x="327.4" y="205.3">14.7K R102</text>
<text x="347.7" y="205.3">100K</text>
<text x="354.6" y="207.5" transform="rotate(90 354.6 207.5)">C45</text>
<text x="360.9" y="207.5" transform="rotate(90 360.9 207.5)">C72</text>
<text x="367.7" y="205.3">R23</text>
<text x="378.2" y="205.3">1K</text>
<text x="310.9" y="213.9" transform="rotate(-90 310.9 213.9)">R13</text>
<text x="354.6" y="215.8" transform="rotate(90 354.6 215.8)">100NF/NC</text>
<text x="360.9" y="217" transform="rotate(90 360.9 217)">2.2UF</text>
<text x="34" y="238.9">3V3</text>
<text x="181.6" y="236.8">1V5_DDR3</text>
<text x="83.8" y="243.2">U15</text>
<text x="102.7" y="245.7">3</text>
<text x="109.8" y="245.7">L4</text>
<text x="111.3" y="242.4">SWPA4020S3R3MT</text>
<text x="125.2" y="245.7">3.3UH</text>
<text x="37.1" y="247.9" transform="rotate(90 37.1 247.9)">C114</text>
<text x="42.1" y="249.4" transform="rotate(90 42.1 249.4)">C27</text>
<text x="49.8" y="249.4" transform="rotate(90 49.8 249.4)">C69</text>
<text x="83.8" y="247">4</text>
<text x="151.4" y="247.9" transform="rotate(90 151.4 247.9)">C110</text>
<text x="156.4" y="249.4" transform="rotate(90 156.4 249.4)">C40</text>
<text x="161.5" y="249.4" transform="rotate(90 161.5 249.4)">C68</text>
<text x="37.1" y="257.7" transform="rotate(90 37.1 257.7)">10UF</text>
<text x="42.1" y="257.7" transform="rotate(90 42.1 257.7)">10UF/NC</text>
<text x="49.8" y="257.7" transform="rotate(90 49.8 257.7)">100NF</text>
<text x="59.3" y="257.4">R6</text>
<text x="68.3" y="257.4">47K</text>
<text x="83.8" y="257.2">1</text>
<text x="102.7" y="252.1">5</text>
<text x="118.1" y="255.8" transform="rotate(90 118.1 255.8)">R52</text>
<text x="118.7" y="252.3">R10</text>
<text x="120" y="257.2">C84</text>
<text x="127.4" y="256.7">22PF</text>
<text x="129.3" y="252.3">150K</text>
<text x="151.4" y="257.7" transform="rotate(90 151.4 257.7)">10UF</text>
<text x="156.4" y="257.7" transform="rotate(90 156.4 257.7)">10UF</text>
<text x="161.5" y="257.7" transform="rotate(90 161.5 257.7)">100NF/NC</text>
<text x="80.2" y="260.8" transform="rotate(90 80.2 260.8)">C30</text>
<text x="102.7" y="258.4">2</text>
<text x="80.2" y="267.8" transform="rotate(90 80.2 267.8)">220NF</text>
<text x="118.1" y="266.3" transform="rotate(90 118.1 266.3)">100K</text>
<text x="51.8" y="277.7">20K/NC</text>
</g>
<g font-size="2.5">
<text x="116.8" y="27">5V0</text>
<text x="111.3" y="36.9">+</text>
<text x="237.7" y="54">3V3</text>
<text x="364.5" y="54">1V1_CPU</text>
<text x="279.4" y="55.2">VIN</text>
<text x="292.1" y="55.2">LX</text>
<text x="279.7" y="61.3">PG</text>
<text x="292.1" y="61.6">FB</text>
<text x="358.9" y="62.3">+</text>
<text x="279.4" y="67.9">EN</text>
<text x="290.8" y="67.9">GND</text>
<text x="225.6" y="81.9">STANDBY_PWROFF</text>
<text x="383.8" y="80.6">CPU_CTRL</text>
<text x="68.3" y="112.9">5V0</text>
<text x="195.1" y="132.2">3V3</text>
<text x="245.4" y="175.1">3V3</text>
<text x="279.4" y="177.2">VIN</text>
<text x="292.1" y="177.2">LX</text>
<text x="364.7" y="174.6">1V1_CORE</text>
<text x="279.7" y="183.2">PG</text>
<text x="292.1" y="183.5">FB</text>
<text x="279.4" y="189.9">EN</text>
<text x="290.8" y="189.9">GND</text>
<text x="224.5" y="206.4">STANDBY_PWROFF</text>
<text x="383.8" y="205.1">CORE_CTRL</text>
<text x="172" y="244.7">1V5_DDR3</text>
<text x="38.4" y="247">3V3</text>
<text x="86.4" y="248.3">VIN</text>
<text x="99.1" y="247">LX</text>
<text x="99.1" y="253.4">FB</text>
<text x="86.4" y="258.4">EN</text>
<text x="97.8" y="259.7">GND</text>
<text x="21.3" y="277.5">STANDBY_PWROFFR35</text>
</g>
<g font-size="2.5" fill="#0000a0">
<text x="311.7" y="47.9">3A</text>
<text x="319.3" y="58">1%</text>
<text x="329.4" y="78.3">1%</text>
<text x="343.4" y="78.3">1%</text>
<text x="370.1" y="78.3">1%</text>
<text x="306.6" y="84.7">1%</text>
<text x="174.5" y="126.6">3A</text>
<text x="148.6" y="153">1%</text>
<text x="311.7" y="169.8">3A</text>
<text x="318" y="179.9">1%</text>
<text x="323.1" y="202.8">1%</text>
<text x="343.4" y="202.8">1%</text>
<text x="375.2" y="202.8">1%</text>
<text x="306.6" y="207.9">1%</text>
<text x="121.2" y="239.6">2A</text>
<text x="125" y="251.1">1%</text>
<text x="114.8" y="265">1%</text>
</g>
<g font-size="2.1" fill="#400040">
<text x="80" y="27.4">1</text>
<text x="80" y="32.4">2</text>
<text x="80" y="37.5">3</text>
<text x="80" y="56.6">1</text>
<text x="80" y="61.7">2</text>
<text x="80" y="66.7">3</text>
<text x="121.5" y="126.9" transform="rotate(-90 121.5 126.9)">2</text>
<text x="131.6" y="126.9" transform="rotate(-90 131.6 126.9)">1</text>
<text x="111.8" y="132.3">7</text>
<text x="141" y="132.1">3</text>
<text x="111.8" y="139.9">8</text>
<text x="141" y="140.4">5</text>
<text x="121.5" y="148.4" transform="rotate(-90 121.5 148.4)">4</text>
<text x="124" y="148.4" transform="rotate(-90 124 148.4)">9</text>
<text x="131.6" y="148.4" transform="rotate(-90 131.6 148.4)">6</text>
</g>
<g font-size="2.1">
<text x="122.5" y="131.7" transform="rotate(-90 122.5 131.7)">IN</text>
<text x="132.9" y="131.7" transform="rotate(-90 132.9 131.7)">BS</text>
<text x="115.6" y="133.8">EN</text>
<text x="135.9" y="133.8">SW</text>
<text x="115.6" y="141.4">SS</text>
<text x="135.9" y="141.4">FB</text>
<text x="122.5" y="144.6" transform="rotate(-90 122.5 144.6)">GND1</text>
<text x="125.1" y="145.1" transform="rotate(-90 125.1 145.1)">GND2</text>
<text x="132.7" y="145.4" transform="rotate(-90 132.7 145.4)">COMP/NC</text>
</g>
<g font-size="1.8" fill="#400040">
<text x="119.9" y="136.4">MP1484_ETA1486</text>
<text x="83.8" y="263.7">SY8089A_ETA3409</text>
</g>
</svg>
